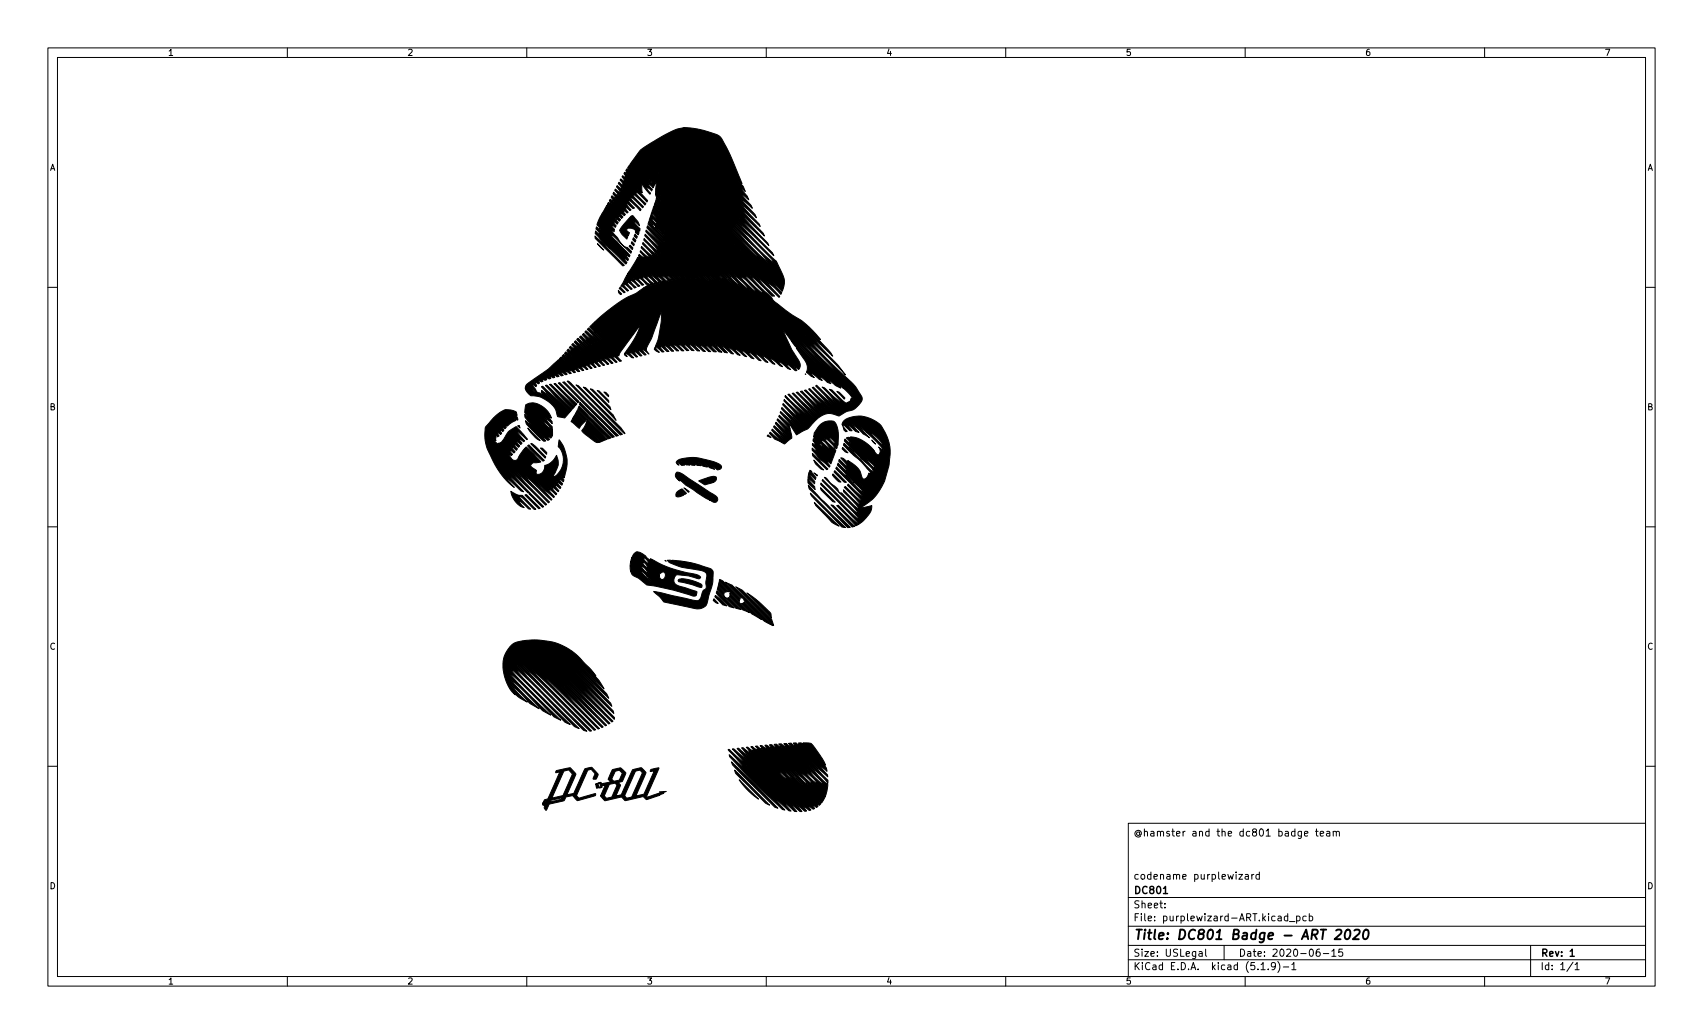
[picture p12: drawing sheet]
<svg xmlns="http://www.w3.org/2000/svg" width="356mm" height="216mm" viewBox="0 0 356 216" stroke-linecap="round" stroke-linejoin="round" font-family="sans-serif">
<g fill="none" stroke="#000" stroke-width=".21">
<path d="M10 10h335.6v195.9h-335.6zM12 12h331.6v191.9h-331.6zM60 10v2M110 10v2M160 10v2M210 10v2M260 10v2M310 10v2M10 60h2M343.6 60h2M10 110h2M343.6 110h2"/>
<path d="M10 160h2M343.6 160h2M235.6 171.9h108v32h-108zM272.4 174.1l.7-.2-.1-.3h-.4l-.2 .2 .1 .7h.5M274.7 173.6h.5M274.9 173.1v1.3l.3 .2M275.7 174.1l.7-.2-.1-.3h-.4l-.2 .2v.7h.6M277 173.6h.6l.1 1M277.7 173.9l-.5 .1-.2 .2 .2 .4 .5-.1M278.4 173.7l.2-.1h.4v1M278.4 173.6v1M279 173.8l.2-.2h.4l.1 1"/>
<path d="M235.6 197.4h108M235.6 193.4h108M235.6 187.4h108M243.2 189.4v.2M243.2 188.7v.1M250.4 198.7h.6v1M251 199l-.5 .1-.2 .2 .2 .4 .5-.1M251.7 198.2v1.3l.3 .2M255.6 197.4v3M258.7 182.6h.8l-.8 1h.8M260 182.6h.6l.1 1M260.7 182.9l-.5 .1-.2 .2 .2 .4 .5-.1"/>
<path d="M261.4 182.6v1M261.8 182.6l-.4 .3M263 182.6h-.5l-.3 .3 .2 .6h.6M263 182.1v1.5M268.9 191.4l-.4-.1-.3 .3 .1 .6h.6M268.9 190.8v1.5M269.2 192.4h1.2M270.7 191.4l.5-.1 .3 .3-.2 .6h-.6M270.7 191.3v1.5M272.7 191.4l-.4-.1-.3 .3 .2 .6h.5M273.4 191.4l.4-.1 .3 .3-.1 .6h-.6M273.4 190.8v1.5"/>
<path d="M275.5 198.2h-.4a1.01 1.01 0 0 0 0 1.5l.5-.2 .1-.5-.3-.3h-.3l-.3 .3M276.3 199.1h1.2M278.1 198.6l.4-.4v1.5M278.1 199.7h.9M280.3 198.2h-.7l-.1 .7 .2-.2 .5 .1 .2 .2-.1 .5-.2 .2-.6-.2M319.6 197.4v6.5M60 203.9v2M110 203.9v2M160 203.9v2M210 203.9v2M235.6 200.4h108M260 203.9v2"/>
<path d="M263.3 201.4l.4-.4v1.5M263.3 202.5h.9M264.8 202.3v.2M266.3 201.6l-.3 .3-.4-.1-.1-.2 .1-.6h.4l.2 .1a.99 .99 0 0 1-.3 1.4h-.3M266.8 200.8a1.72 1.72 0 0 1 0 2.2M268 201.9h1.1M269.7 201.4l.5-.4v1.5M269.7 202.5h.9M310 203.9v2M328.5 200.9l-1.3 1.9M328.9 201.4l.4-.4v1.5M328.9 202.5h.8"/>
</g>
<path d="M242.9 186.6h.9M327.9 198.6l.4-.4v1.5M327.9 199.7h.8" fill="none" stroke="#000" stroke-width=".3"/>
<path d="M279 194.3l.3-.2h.5l.3 .2v.4l-.1 .3-1.3 1.1h1.2M281.1 194.3l.5-.2a1.19 1.19 0 0 1-.4 2l-.3-.2a1.69 1.69 0 0 1 .2-1.6zM282.8 194.3l.3-.2h.5l.3 .2v.4l-.1 .3-1.3 1.1h1.2M284.9 194.3l.5-.2a1.19 1.19 0 0 1-.4 2l-.3-.2a1.69 1.69 0 0 1 .2-1.6z" fill="none" stroke="#000" stroke-width=".4"/>
<g fill="#000" stroke="#000" stroke-width=".21">
<path d="M133.7 31.3l4.6-2.8a10.6 10.6 0 0 1 3.9-1.7 5.4 5.4 0 0 1 3.2 .1l3.9 1.1a2.82 2.82 0 0 1 2 2l1.3 2.6 2.3 5.7-.6-.5 .9 1.1 .4 1.1-1.3-1 1.7 1.9 .4 .8-1.9-1.5 2.3 2.7 .3 .6-2.5-2.1 3.1 3.4 .2 .7-3.3-3 3.9 4.2 .2 .6-4-3.7 4.7 5.1 .2 .6-5-4.6 5.7 6 .2 .6-6-5.7 3.2 3.6 3.6 3.5 .3 .7-4.9-4.8-2.7-2.4 6.8 7.2a7.4 7.4 0 0 1 2.6 3.8 3.5 3.5 0 0 1 .2 2.9l-.5-.5 .5 .6-.2 .6-2-1.8 1.8 2.1-.2 .3-1.4-1.4-1.8-1.6 3 3.5-.1 .2-4.8-4.4 1.3 1.6 2.5 2.5h-.5l-3.2-3.2-1.3-1 .8 1.1 3.5 3.4 .6 .8 3 2.3 1.7 1.1a14.3 14.3 0 0 1 5 4.5v.1l-1.8-1.6 3.8 4.1 .6 1-5.4-5 6.4 6.8 1.6 2.1-3.5-3.7-4.9-4.5 4.8 5.1 5.2 4.9 1 1.4a2.48 2.48 0 0 1 .8 2.2l-.3 .5a3.9 3.9 0 0 1-3 1.8l-1.4 .9a3.8 3.8 0 0 0-5.1 1.1l-.5 .6a8 8 0 0 1-2.9 2l-.4 .2-1.2-2 .9 .8-3.1-3.4 .1-.3 3.6 3.3-3.4-3.8 .1-.3 3.8 3.5-3.7-4.1 .1-.2 4.3 3.9-4.1-4.5 .1-.3 4.9 4.6-4.8-5.2 .1-.2 5.4 5-4.9-5.2 .3-.1 5.3 5-4.7-5.2h.3l5 4.6-4.4-4.8h.3l4.5 4.1-4-4.3h.4l4 3.7-3.5-3.9 .3-.1 3.9 3.6-3.3-3.8 .2-.1 4 3.8-3.5-4 .2-.1 4.1 3.8-1.5-1.8-2.1-2.2 .2-.2 4.2 3.9-3-3.5 .5 .2 3.8 3.4-1-1.2-1.8-1.9 .5 .1 2.4 2.4 1 .7-.3-.4a.6 .6 0 0 1 .9-.1l-.2-.3 .2-.6 .4 .2-.8-1.1-1.2-1.2h.8l1.2 1.2-1.1-1.1-.9-.1-.8-.5 .2 .5-1-.5-1.4-1.1 .4 .7-.7-.3-1.7-1.3 .6 .9a3.2 3.2 0 0 1-1.8-1.2l-.5-.3 .6 .9a2.77 2.77 0 0 1-1.6-1.2 3.6 3.6 0 0 0-1-3.3l-1.1-1.7 2.3 2.3-2.7-2.7-.4-.6h.8l4.2 4.1-2.3-2.4-1.8-1.7h-.9l-.1-.2h1.9l1.5 1.7 3.9 3.7-3.5-3.7-1.9-1.7h-1.9l-.1-.2h2.9l2.7 3 5 4.8-4.1-4.4-3.5-3.3-3-.1-1.7-2.2 1.8 4.1 1 1.5a1.89 1.89 0 0 1 .4 2.6l-.9-.6 .5 .8h-.4l-1.7-1.4 .1 .4 .7 .7-.6-.1-1.9-1.6 .2 .5 .6 .7-.5-.2-2.1-1.7 .3 .6 .7 .8-.5-.2-2.1-1.7 .3 .5 .8 1-.4-.1-2.2-1.8 .3 .5 .9 1h-.1a1.21 1.21 0 0 1-1-.7l-1.5-1.2 .2 .5 1 1-.6-.1-2-1.7 .2 .5 .8 .9-.4-.1-2.1-1.7 .3 .6 .9 .9-.6-.1-2.1-1.8 1.2 1.6a1.22 1.22 0 0 1-1.1-.7l-1.4-1.1 1.3 1.6-.6-.1-1.9-1.6 1.3 1.5h-.6l-1.8-1.6 .3 .6 1 1-.6-.1-1.8-1.5 1.2 1.5h-.5l-1.8-1.5 1.2 1.5-.5-.1-1.8-1.4 .2 .5 .9 .9h-.5l-1.7-1.5 .2 .5 .8 .9h-.4l-1.8-1.4 .3 .5 .8 .9h-.4l-1.7-1.4 .2 .5 .9 1h-.4l-1.8-1.5 .3 .6 .8 .9h-.4l-1.7-1.4 1 1.4h-.3l-1.6-1.3 .2 .6 .8 .8h-.4l-1.6-1.2 1 1.3h-.4l-1.5-1.2 .6-1.5 .6-3v-2.6l-1.9 5.3-1.2 2.2 .1 .5 .5 .7-1.4-1 .8 1.2h-.3l-1.4-1 .8 1.2h-.3l-1.4-1 .8 1.2-.2 .1-1.5-1.1 .2 .5 .7 .7-.4-.1-1.3-.9 .4 .8a.57 .57 0 0 1-.6-.5 .57 .57 0 0 1 .3-.6l1.6-2.4a5.5 5.5 0 0 0 1.2-2.9l-3.9 5.4-.4 .8-.4-.2 .2 .4 .8 .9-.4 .1-1.4-1.1 .1 .3 .8 .9h-.4l-1.4-1 .1 .4 .8 .8-.3 .1-.9-.8-.5-.3 .1 .4 .7 .8-.3 .1-1.3-1 .1 .4 .6 .8h-.3l-1.3-1 .2 .5 .6 .7h-.3l-.7-.6-.6-.3 .7 1.1-.3 .1-1.1-.9a.58 .58 0 0 0 .4 .8l.1 .2-.3 .1-1-.8a.72 .72 0 0 0 .5 .9l-.3 .1-1-.7 .4 .8-.3 .1-.9-.6v.3l.4 .4-.4 .1-.8-.5v.4l.3 .2a.55 .55 0 0 1-.8-.3l-.4-.1-.1 .1 .4 .6a.95 .95 0 0 1-1-.5l-.2 .1 .1 .3a.23 .23 0 0 1 .2 .3 .23 .23 0 0 1-.4 0l-.7-.4v.2l.3 .4a.55 .55 0 0 1-.8-.3h-.3v.1l.2 .4a.52 .52 0 0 1-.7-.2l-.2 .1v.3l-.3 .1-.7-.4v.2a.27 .27 0 0 1 0 .4 .27 .27 0 0 1-.4-.1l-.4-.2 .2 .5a.55 .55 0 0 1-.9-.1l.1 .4-.3 .2-.6-.4 .2 .6-.3 .2-.8-.5 .2 .3a.45 .45 0 0 1 .1 .8l-.8-.6 .8 1.2a.72 .72 0 0 0 .8 .6l1.3 1.1a2.12 2.12 0 0 1-.9-1.3v-.3l3.2 2.8-3.2-3.5 .2-.2 5.5 5.2a.21 .21 0 0 1 .2 .2 .21 .21 0 0 1-.2 .2l-.9 1.1-1.5-.4a5.4 5.4 0 0 0-5.5-4.3l-.9-.8-.3-.7h1.2l1.1 1.1-.2-.4-.9-.7h-1.2a2.83 2.83 0 0 1 1.8-1.9l3-2.1 2.1-2 .6 .4-.3-.3a.21 .21 0 0 1-.1-.3 .21 .21 0 0 1 .2-.2l.2-.1 .8 .6-.5-.6a.2 .2 0 0 1-.2-.2 .2 .2 0 0 1 .2-.2l.2-.2 .9 .7-.5-.6a.3 .3 0 0 1 0-.5 .3 .3 0 0 1 .4 .1l.8 .7-.9-1.2 .3-.3 1.2 1-1-1.3 .2-.3 1.5 1.2-1.2-1.5 .2-.3 1.9 1.6-1.6-1.8 .3-.4 1.9 1.8-1.7-2 .3-.3 2.1 1.8-1.8-2 .3-.3 2.2 1.9-1.5-1.7a.38 .38 0 0 1-.3-.3 .38 .38 0 0 1 .2-.4l2.2 2-2-2.3 .3-.2 2.5 2.1-2.3-2.4 .3-.3 2.8 2.5-1.5-1.6h.9l.3 .2-.3-.3-.9 .1-.7-.8a.39 .39 0 0 1-.3-.4 .39 .39 0 0 1 .4-.3l.5 .4-.5-.5 .5-.5 .2 .1a.34 .34 0 0 1 .3-.5l4.6-3.8 2-1.1 1.6-.8 2.2-1.4 .2 .1-.1-.2a.53 .53 0 0 1 .8-.1l.1-.1a3.9 3.9 0 0 0-2-1.8l.4 .6 1 1-.5 .1-.9-1-.9-.6 .4 .7 .9 1-.4 .1-.9-1-.8-.5a3.3 3.3 0 0 0 1.3 1.6l-.3 .1-.9-.8-.8-.5 .4 .8 .8 .7-.3 .1-.9-.8-.7-.5 .3 .7 .8 .8-.2 .2-.9-.9-.7-.3a2.12 2.12 0 0 0 1 1.3l-.2 .2-1.3-1.1 1.2-2.2 4.1 .1a3.9 3.9 0 0 0 1.8 1.8v-.2a4.3 4.3 0 0 0-1.8-1.7h-4.1l.1-.2h4.8l1 1.2 .9 .7a4.6 4.6 0 0 0-1.8-1.9h-4.9l.1-.2h5.6l1.1 1.3 .8 .6a5.4 5.4 0 0 0-1.9-1.9h-5.6l6.6-.1 .1 .2a3.8 3.8 0 0 0 1.7 1.6 4.2 4.2 0 0 0-1.6-1.7h1a3.5 3.5 0 0 0 1.5 1.5l-1.1-1.1h1l.9 .8-.8-.8-1.1-.1h2l.9 .8-.8-.8h1l.8 .7-.8-.7-3.2-.1h4.2l.8 .8-.7-.8h1l.8 .8-.7-.7h1l1 .9-.9-.9h1l1.2 1.1-1.1-1.1h1.1l1.1 1.2-1.1-1.2h-1.1h2.1l1.3 1.2-1.3-1.2-9.7-.1-.3-.2-1.2-.1h-6.5h18.4l.8 .9 1.1 1-.8-1-1-.8h1.1l2.1 2.1-.8-1.1-1.3-1h1l1.2 1.3 1.6 1.4-.9-1.2-1.8-1.5-20.7-.1 .2-.3h21.2l.5 .6a15 15 0 0 0 3.4 3.3l-1.2-1.4-2.5-2.3h1.1l1.5 1.9 2.6 2.3-.3-.6-1.7-1.8-1.7-1.4h1l1.9 2.1 3 2.7-1.3-1.6-1.7-1.6-1.9-1.6h-1l-.4-.4h-1.1l-.2-.2h-21.2l1.5-2.3a.36 .36 0 0 1 .1-.5 .36 .36 0 0 1 .5 .1l-.2-.6 .2-.3 1.3 1-1.1-1.5v-.3l2 1.6-.6-.9-1.2-1.3 .1-.2 1.4 1.4 1.1 .7-.7-1-1.6-1.7 .1-.3 1.5 1.6 1.5 1.1-1.2-1.5-1.7-1.7 .1-.3 2 1.9 1.4 1.2-3.3-3.7 .1-.3 3.6 3.3-.6-.8h16.1l.8 .8-.8-.8h-16.1l-2.1-2.2a1.05 1.05 0 0 1-.7-1.1l3.6 3.2-3.4-3.7 .1-.5 3.5 3.3-.3-.4h14l1 1-1-1h-14l-2.7-2.7a.59 .59 0 0 1-.2-1l1.1 1.2 .3 .1 1.9 1.8-.6-.7h14l5.1 5.1-5.1-5.1h-14l-1.2-1.1h1l.7 .7-.3-.4h14l4.5 4.6 1.8 1.7-1.4-1.7-4.9-4.7-14 .1-.4-.4-1 .1-.1-.2h16.1l4.5 4.8 3 2.7-2.4-2.8-5.1-4.7h-16.1l-1.3-1.4 .1-.6 1 1.1 .5 .3h16.3l2.3 2.6a39.3 39.3 0 0 0 5.9 5.6l-.5-.8-1.8-1.9-3-2.9-2.9-2.6h-16.3l-.9-1.2a.57 .57 0 0 1-.5-.4 .57 .57 0 0 1 .2-.6l1.4 1.3-1.3-1.5 .2-.6 1.3 1.1-1-1a.45 .45 0 0 1 0-.8l1 .8-.5-.7a.61 .61 0 0 1-.3-1l.9 .8-.5-.6a.6 .6 0 0 1-.2-.9v-.2l.9 .7-.9-1.1-.1-.4h.5l.4 .4-.4-.4h-.5l.2-2.8-.4 .9-1.1-1 .6 .7a.43 .43 0 0 1 .3 .7l-.1 .2-1-.8 .8 1.1-.1 .4-.5-.5-.5-.2v.3l.7 .8-.1 .3-1.6-2.2v1.8l-1.3-1.1 2.4 2.8-.1 .3-1.6-1.7-1-.6 .6 .9 1.8 1.7-.3 .3-1.9-1.9-.6-.3 .4 .6 1.9 2-.2 .2-1.9-1.8-.6-.4 .4 .7 1.8 1.8-.2 .3-1.8-1.8-.7-.4 1.3 1.6-.3 .1-1.1-.9-.3-.1 1 1.3-.3 .2-1-.7 .7 1-.3 .2-.8-.5 .5 .8-.3 .2-.7-.5 .5 .8-.3 .3-.8-.5 .6 .8-.3 .3-.8-.5 .6 .8-.2 .3-.8-.5 .6 .8-.2 .4-.8-.5 .6 .9-.1 .4-.6-.4 1.4 1.8a4.1 4.1 0 0 0 1.8 1.9l.7 .6a.36 .36 0 0 1 .4 .3 .36 .36 0 0 1-.2 .4l-3.4-3.4-.7-.5 .4 .7 3.1 3.2a.56 .56 0 0 1 .3 .7l-1-.6 .8 1.1-.1 .3-.8-.5 .6 .9-.2 .3-3.5-3.4h2l1 1.1-.4-.6-.6-.5h-2l-2.9-2.9 .1-.6 .5 .6 .4 .1-.9-1.1 .2-.4 .7 .5-.6-.9v-.3l.4-1h.2v-.4l1.4-2.4 .4 .2-.3-.4 .2-.4 .6 .3-.4-.7 .2-.3 .8 .4-.4-.5a.3 .3 0 0 1-.2-.3 .3 .3 0 0 1 .2-.3l.8 .5-.6-.9 .1-.4 .5 .5 .5 .2-.7-1.1 .1-.2 1.1 .8-.9-1.3 .2-.2 1.1 .7-.9-1.2 .1-.2 1.2 .8-.9-1.3 .1-.2 1.1 .7-.6-.9a.31 .31 0 0 1-.2-.2 .31 .31 0 0 1 .1-.3l1.1 .7-.5-.6h5.3l1 1-.9-1h1l.2 .1-.2-.1h-6.4l-.3-.6 .2-.2 .8 .5-.3-.4h5.3l.2 .1-.2-.1h-5.3h6.4l-.1-.1-6.3 .1a.38 .38 0 0 1-.2-.7 .38 .38 0 0 1 .6 .2l.2 .1-.5-.7 .3-.4 .5 .3a.54 .54 0 0 1-.4-.5 .54 .54 0 0 1 .4-.5l.2 .1-.2-.2zM124.2 49.3l1.9 1.6 1.1 1.3 3.2 3.2-.4 .1-4-4-1.7-1.7zM124.7 50.9l1.4 1.3zM129.5 59.9l1 1.1-.2 .1-.6-.5a.38 .38 0 0 1-.3-.3 .38 .38 0 0 1 .1-.4zM131.6 51.2l.6 .6-.2 .3-.6-.7zM131.6 45.3a.41 .41 0 0 1 .5-.3 .41 .41 0 0 1 .3 .3 3.4 3.4 0 0 1 1.1 1.8l-1.2-.9 .8 1a.77 .77 0 0 1 .5 1.1l-.9-.8-.3-.1 1 1.2-.1 .4-.6-.4a1.08 1.08 0 0 0-1.5-.9 .48 .48 0 0 0-.3 .5 .48 .48 0 0 0 .5 .4l-.2 .7-.7-.6 .3 .5a.43 .43 0 0 1 .3 .3 .43 .43 0 0 1-.2 .4l-1-.9-.5-.9zM131.9 50.5l.6 .5-.2 .3-.5-.5zM132.6 48.9l.2 .2a.36 .36 0 0 1 .3 .3 .36 .36 0 0 1-.2 .3l-.5-.4zM132.3 49.6l.5 .6-.2 .3-.5-.5zM118.4 79.6a1.19 1.19 0 0 1 1.2 .8l10.4 10.3-.5 .1-.1-.1zM129.1 60.6l.7 .8a.52 .52 0 0 1-.5-.1 .52 .52 0 0 1-.2-.5zM136.8 72.5l.9 1.1-.2-.1a.71 .71 0 0 1-.7-1z"/>
<path d="M168.2 78.1l.1 .1zM103.1 87.2a4.7 4.7 0 0 1 2.8-1.7l1.2 .2 .6 .3 .2 .2 .1 .5h-.3l.4 1-.7-.3 .3 .4-1.2 .7a.63 .63 0 0 1-.9 .3l.1 .4-.2 .3-.6-.3 .1 .2a.37 .37 0 0 1 .2 .4 .37 .37 0 0 1-.2 .3l-.6-.3 .4 .6-.3 .3-.6-.4 .3 .7-.3 .2-.5-.2 .2 .4-.1 .3 .1 .3-.5-.2 .5 .6 .5 .4v-.3l.5-.2 .3 .1-.1-.2 .2-.2a5.2 5.2 0 0 1 1.8-2.3l.5-.4a.45 .45 0 0 1 .5-.2 .45 .45 0 0 1 .4 .4l1.9 2.2-.1 .1-2.4-2.1 2 2.4-.3 .1-1-.7 .7 1-.2 .3-1-.6 .7 .9-.2 .3-1-.7 .7 1-.2 .3-1-.7 .8 1-.3 .3-.9-.6 .6 .9-.2 .2-.7-.3 .3 .4a1.07 1.07 0 0 0 1.7 .7l1-1.7 .3-.4 .2 .1a.39 .39 0 0 1 .2-.5 .39 .39 0 0 1 .5 .3l2.6 2.8-.5 .1a1.47 1.47 0 0 0-1.6 .5l.1 .3 .6 .5a.71 .71 0 0 1 .5 1v.1a1.29 1.29 0 0 0 1.6-1l.1 .1 .1-.9h.2a3.9 3.9 0 0 0 2.2-2.1l.4 1.2a6.4 6.4 0 0 1-1 3.2 3.8 3.8 0 0 0 1.8-4.9l-.4-.9-.4-.4 .2-1.5 .1 .2a7.9 7.9 0 0 1 .9 7.8l-.5-.3a.78 .78 0 0 1 .3 1.1l-.9-.6 .7 .9a.22 .22 0 0 1 0 .3 .22 .22 0 0 1-.4-.1l-.7-.5 .8 1.1-.1 .3-1.2-.8 .9 1.3-.1 .2-1.4-1 .3 .6 .8 .8-.2 .2-1.6-1.2 1.2 1.5-.1 .3-3.7-3.3 3.4 3.7-.2 .2-5.5-5.1 1.2 1.4 3.9 4-.2 .2-7.1-6.8 2.1 2.4 4.6 4.7a.23 .23 0 0 1-.2 .2 .23 .23 0 0 1-.2-.2l-7.3-7 4.3 4.7-.4-.1-4.7-4.3 3.7 4.1-.5-.2-3.3-3 1.9 2.3a19.8 19.8 0 0 1-5.7-8.2 7.2 7.2 0 0 1-.2-4.6zM108.1 88.9a.3 .3 0 0 1 .4 0 .3 .3 0 0 1 .1 .4v.1zM110.2 89.4l2.6 2.6a6.7 6.7 0 0 1-2.6-2.6zM110.8 92.6l.4 .1 .9 .8 1.9 1.9-.2 .3zM110.2 93.1l.2-.2 3.3 3.2-.3 .2zM109.8 84.5l.6-.3a4.3 4.3 0 0 1 4.7 3.1l-.6-.4 .8 1.1v.5l-1.7-1.4 1.7 2 .1 .8-1-1.2-1.6-1.3 1.9 2a1.21 1.21 0 0 1 .7 1.4l-.3 .5a.38 .38 0 0 1-.6-.2l-.4-.3 .6 .9-.3 .3-1.7-1.5 1.2 1.5a.49 .49 0 0 1-.8-.2l-1.9-1.9a3.3 3.3 0 0 1-1.4-1.8l-.1-.3 1.3 1-.8-1h2l1.3 1.3-1.3-1.3h-2l-.5-.6-.1-.7 .8 .7v-.1a1.8 1.8 0 0 1-.6-2.4zM112.9 93.5l.4 .1 .9 .9-.1 .4zM113.9 80.5l.3-.1 5.2 5-.4 .6zM114.7 80.3l.3-.1 5 4.7-.4 .5zM115.7 80.1h.3l4 3.8a.43 .43 0 0 1 .4 .4 .43 .43 0 0 1-.3 .5zM116.6 80l.3-.1 4 3.9-.2 .3z"/>
<path d="M117.5 79.8l.3-.1 11.3 11.2-.5 .1zM120.3 80.4l.5 .1 7.9 7.8 .9 .9 .9 1.3h-.1l-1-1zM120.6 85.5l1.6 1.6a.45 .45 0 0 1 .3 .4 .45 .45 0 0 1-.4 .5l-1.8-1.9zM120.3 86.2l1.8 1.9-1.1 1.3-1.8-1.4 .4-.7h.7h-.7l.3-.4 .4 .4-.4-.5zM120.9 84.8l6.6 6.6a.52 .52 0 0 1-.7 0l-6.1-6zM121.8 80.8l.5 .2 5.7 5.6 .6 1.2zM121.1 84l7.2 7.2a.47 .47 0 0 1-.9-.2l-6.4-6.5zM122.6 87.6l4.2 4.1-.6 .3-3.1-3.1 2.9 3.1-.6 .3-1.5-1.4 1.4 1.4a1.33 1.33 0 0 1-1.7-.5l-1.6-1.3-.5-.6 .9-1.5 .4 .2a.58 .58 0 0 1-.2-.9zM123.3 81.2l.4 .1 3.6 3.6 .3 .6zM124.7 81.5l.4 .1 2 2v.4zM126.1 81.9a1.14 1.14 0 0 1 1 .8v.1zM141.3 98.6h.1a5.7 5.7 0 0 1 2.8 1.5l4.4 2.9a1.45 1.45 0 0 1 1.3 1.4 .95 .95 0 0 1-1.7-.1l.1 .2-5.1-3.2-1.9-1.7 .7 .8h-.2a1.08 1.08 0 0 1-.5-1.8z"/>
<path d="M141.4 96.2a8.6 8.6 0 0 1 6.7-.1l1.6 .6a1.05 1.05 0 0 1 1 1 .77 .77 0 0 1-.8 .4 .77 .77 0 0 1-.7-.5l-.8-.6 .8 1-1-.3-1.2-1.1 .7 .9h-.2a2.24 2.24 0 0 1-1.6-.9l.5 .7a1.94 1.94 0 0 1-1.7-.8l.4 .7a2.19 2.19 0 0 1-1.6-.9l.5 .8a2.28 2.28 0 0 1-1.7-.8l.6 .8a1.06 1.06 0 0 1-1.2-.5h-.2v.1l.3 .4a.54 .54 0 0 1-.5-.3 .54 .54 0 0 1 .1-.6zM145.9 100.4l2.3-.8a1.14 1.14 0 0 1 1.4 .1 .71 .71 0 0 1-.8 1l-.8 .3a1.04 1.04 0 0 1-1.5-.2zM160.4 90.8l.6 .6-.8-.4zM162.4 87.4l2 1.9a1.46 1.46 0 0 1 .9 1.5 .8 .8 0 0 1-.6 1.1l-.5 .5a.48 .48 0 0 1-.5 .3 .48 .48 0 0 1-.4-.3l-.5-.2a3.6 3.6 0 0 1-2.1-1.8l.1-.2 2.4 2.1-2.1-2.5 .2-.2 2.4 2-2.2-2.5 .2-.2 2.5 2.2-1.1-1.3a2.67 2.67 0 0 1-1.1-1.5v-.1l2.6 2.2-2.4-2.7zM162.7 86.7l1.7 1.5a1.54 1.54 0 0 1 .6 1.4l-2.4-2.6zM168.8 99l1.3 1.6v.4l-.8-.7a.74 .74 0 0 1-.5-1.2zM169.1 98.2l.4 .2h-.2l.8 1a.47 .47 0 0 1 .1 .7l-.8-.8a.56 .56 0 0 1-.5-.4 .56 .56 0 0 1 .2-.6zM169.6 94.7l1.5 1.2 1.8 2-.3 .2-2.9-2.9zM169.9 96.1l2.1 2-.6-.2-1.1-1.1zM169.9 98.7l.8 .6-.1 .1zM171.3 88.7a2.81 2.81 0 0 1 3-.6 6.8 6.8 0 0 1 .7 4.4v.5l-.3-.1 .1 .4-.1 .4-1.8-1.7-.7-.5 .4 .7 1.4 1.3a.73 .73 0 0 1 .3 1.2l-.8 2.2-1.1-.8 .6 .8a.38 .38 0 0 1 .2 .7l-2.2-2-1.4-1.6v-.4l1 .6-1-1.3 .1-.3 .6 .3-.1-.4h.9l1.5 1.6-.4-.5a1.84 1.84 0 0 0-1.1-1.1h-.9l-.4-.4h1.7l2.5 2.3-.8-.9a3.4 3.4 0 0 0-1.7-1.6v.2l-1.7-.1v-.4l.4 .1-.3-.5h3.1l.8 1.1 .8 .5a3.6 3.6 0 0 0-1.6-1.6h-3.1l.1-.9zM174.3 98.3l2.4 2.4h-.4l-1.8-1.8a.32 .32 0 0 1-.3-.3 .32 .32 0 0 1 .1-.3z"/>
<path d="M173.9 98.9l1.7 1.8a1.05 1.05 0 0 1-1-.6l-.8-.9zM174.7 81.7l.5 .2 1.2 1.2-.1 .3zM176 93.4l1.1 1.1-.6-.1-.7-.7zM176 89.1l.9 1h-.3a1.09 1.09 0 0 1-.6-1zM176.2 87.8a5.8 5.8 0 0 1 8.5 2.2 9.9 9.9 0 0 1 .9 7.2 13.4 13.4 0 0 1-3 6.6l-1.3 1.1-1.8 1.2 2.5-.5v.2a5.2 5.2 0 0 1-1.9 3.1l-.8 .5-2.7-3-5.1-5.1-.1-.4 6.2 6.1 2.1 1.7-1.7-1.9-6.3-6.4 .1-.3 6.2 6.2 1.6 1.3-1.3-1.6-6.2-6.3 .5 .1 .7 1 1.6 1.3a.72 .72 0 0 0 .8 .8l2.6 2.6 1.2 .9-.8-1.1-1.9-2a.99 .99 0 0 1-.7-1l2.4 2.3 1.4 1.1-1.1-1.4-2.5-2.6 .2-.1 2.5 2.4 1.1 .9-.6-.9-2.5-2.7 .1-.2 3.2 2.8-.1-.2-5.7-5.9 .2-.3 4.7 4.7 1 .8-.7-1-1.4-1.3h.9l.9 .9-.2-.2-.7-.7h-.9l-3.5-3.6 .2-.4 1.4 1.4 .5 .3-.5-.8-1.3-1.3 .1-.4 1.4 1.3 .5 .2-1.5-1.8a1.59 1.59 0 0 1 1.2 .7l.6 .4-.4-.5 .5 .3a4.4 4.4 0 0 1 2.6 3.3 .64 .64 0 0 0 .7 .2 .64 .64 0 0 0 .4-.6l.2-.6 .4 .2a1.88 1.88 0 0 0-.9-1.3l-1.2-1.4-1.6-1.3-2-2.1 .1-.3 1.4 1.2 3.2 3.4a2.92 2.92 0 0 0 1.6 1.2 8.6 8.6 0 0 0-2.4-2.5h.9l.2 .3a4.3 4.3 0 0 0 1.7 1.5l-.5-.6-1.2-1.1-1.1-.1-.2-.3h2l.4 .7 .7 .5-.8-.9-.3-.3h-2l-1.7-1.6h4.2l.3 .3-.2-.2-4.3-.1-1.3-1.4a.6 .6 0 0 1-.4-.9l1.2 .8-.8-1.1a.57 .57 0 0 1 .8 .1l-.1-.2a7 7 0 0 1 5.5 3.5 .44 .44 0 0 0 .5 .1 .44 .44 0 0 0 .3-.4v-.5l-.3-.7 .9 .7-.2-.4-3.3-3.3h.9l.3 .5 1.2 1.3 1.4 1-2.1-2.2-.8-.6h-.9l-1.3-1.1 2 2.2-1.4-.8-2.2-1.9 1.4 1.6-.7-.2-1.7-1.3 .9 1.2-.4-.1-1.2-1.1-.3 .1-.2-.3zM182 91.9l.8 .8zM106.7 102.6a3.3 3.3 0 0 0 2 .8h.4l2.8 2.9h-.4l-2.3-2.2-.9-.7 .6 1 1.9 1.9h-.4l-1.3-1.3-.9-.6 1.3 1.6a4.2 4.2 0 0 1-2.8-3.4zM110.5 103.1h.3l2.7 2.7-.2 .1zM109.6 103.3h.3l2.9 2.8-.3 .1zM132.4 115.6l.4-.3a3.5 3.5 0 0 1 2.6 1.4l.8 .6-.4-.6 .8 .3a33.6 33.6 0 0 0 9.2 3.1l.2 .1a.37 .37 0 0 1 .2 .5 .37 .37 0 0 1-.6 .1l-1.8-.5-1.8-.2a.93 .93 0 0 0-1 .1 .93 .93 0 0 0-.3 .9 1.79 1.79 0 0 0 1.9 1.5l2.5 .8a.4 .4 0 0 1 .4 .2 .4 .4 0 0 1-.1 .5v.1l-1-.9 1 1-.1 .1h-.7l-2.2-.7a34.6 34.6 0 0 0-7.1-1.5l-.3-.1-1.7-1.4a2.03 2.03 0 0 1-1.6-1.5h2l.9 1.1 1.5 1.2-1.1-1.3h2.7a.65 .65 0 0 0 .6 .8 .65 .65 0 0 0 .6-.7 .6 .6 0 0 0-.2-.8 .6 .6 0 0 0-.9 .3l-.1 .4h-2.7l-1.2-1h-2.1l-.1-1h2.3l.8 1.1 .8 .6-.1-.2a2.84 2.84 0 0 0-1.5-1.5h-2.3l.1-.8h2.4a2.31 2.31 0 0 0 1.4 1.3l-.1-.1a1.84 1.84 0 0 0-1.2-1.2h-2.5l.2-.9h2.4l.5 .7 .9 .6a2.73 2.73 0 0 0-1.4-1.3h-2.4zM138.8 117l.3 .2zM139.3 117h.8l.4 .3-.2-.3 2.7 .3 3.6 .9a3.8 3.8 0 0 1 2.2 1v2.6l-.9 2.9a2.33 2.33 0 0 1-1.2 2.3 5.1 5.1 0 0 1-3.3-.3l-3.9-.8a1.37 1.37 0 0 1-1.5-1l-1.5-1.4 7 1.5a3.2 3.2 0 0 0 2.5 .3l.3-.4a2.82 2.82 0 0 1 1.1-2.1l.1-2a1.22 1.22 0 0 0-1.3-1.7l-4.1-.7a4.9 4.9 0 0 1-2.8-1.4z"/>
<path d="M141.4 102.7l1-.6 .7 .7a.23 .23 0 0 1 .1 .4 .23 .23 0 0 1-.4-.1l-.8-.6 .8 .9-.7 .3a.6 .6 0 0 1-.9-.1 .6 .6 0 0 1 .2-.9zM142.8 101.9l1.1 .8-.2 .1zM168.7 100.1l1.4 1.5 .1 .6-.8-.7a1.18 1.18 0 0 1-.7-1.4zM168.8 101.3l2.7 2.9 6 5.8a.49 .49 0 0 1-.8-.1l-7.3-7.4a1.28 1.28 0 0 1-.6-1.2zM169.2 103l7.4 7.2-.9-.2-6.1-6.3zM170 104.9l5.2 5-.2-.1a5 5 0 0 1-2.5-2.1l-2.2-2.2zM171.3 101.8l3.1 3.1-.5-.2-2.4-2.4zM173.5 105.4l.5 .1 4.5 4.4a.54 .54 0 0 1-.6 .1 .54 .54 0 0 1-.3-.4zM174.7 105.6l.3-.1 4.2 4a.55 .55 0 0 1-.6 .2 .55 .55 0 0 1-.3-.5zM106.7 134.8a6.8 6.8 0 0 1 4.2-1.2l2.8 .2a12.5 12.5 0 0 1 8.8 5.1l1.9 2.2-2-1.9 2.6 2.8 1.1 1.8-4.4-4.2 4.9 5.2 .5 1-6-5.8 6.4 6.8 .3 .7-7.4-7 7.6 7.9 .2 .6-8.3-7.9 8.4 8.7v.4l-9-8.6 8.7 9-.2 .2-8.9-8.6 8.5 8.8-.3 .2-8.7-8.4 8.3 8.6-.3 .2-8.5-8.2 8 8.4-.2 .1-10.4-10 9.9 10.2-.3 .1-12.2-11.9 2.4 2.7 9.3 9.4-.4 .1-9.1-9.2-3.8-3.4 1.5 1.7 10.7 10.8a.17 .17 0 0 1 .1 .3 .17 .17 0 0 1-.3-.1l-11.1-11-2.8-2.6-.2-.1 5.2 5.5 8.3 8.3-.6-.2-10.4-10.4-3.4-3.1 2.7 3 10.1 10.1-1-.4-8.4-8.6-4.1-3.7 2.5 2.8 9.2 9.1-.2-.1a5.2 5.2 0 0 1-2.3-1.8l-7.4-7.4-1.9-1.8-.6-.4 2.1 2.4 8.3 8.2-1.4-.7-7-7.1-2.4-2.1 3.5 3.8 5.2 5-.6-.3a6.6 6.6 0 0 1-2.4-2l-3.5-3.5-2.2-2 3.3 3.7 3 2.8-2-1.1-1.8-2-2.3-2.1 1.6 1.9 2 1.9-1.7-.9-1-.9 .2 .3a7.7 7.7 0 0 1-1.8-9.2zM141.7 121l.5-.1a8.7 8.7 0 0 1 4.2 1 .41 .41 0 0 1 .1 .7 .41 .41 0 0 1-.6 0l-2.9-.9a1.76 1.76 0 0 1-1.4-.5zM149.1 125l.9 1-.7-.3a.48 .48 0 0 1-.2-.7z"/>
<path d="M149.4 124.3l2.3 2.2h-.2a2.72 2.72 0 0 1-1.7-1.4l-.5-.5zM149.7 123.4l3.6 3.5h-.3a3.4 3.4 0 0 1-1.9-1.4l-.7-.6a1.41 1.41 0 0 1-.7-1.4zM150 122.4l.8 .9a.77 .77 0 0 1 .4 1 .66 .66 0 0 0 1 .4l2.6 2.6-.5-.1a1.79 1.79 0 0 1-1.5-1.1l-2.1-2a1.47 1.47 0 0 1-.9-1.3zM150.2 121.6l1.9 2-.7 .1-1.3-1.2-.1-.2zM150.3 121l.6 .3 3.7 3.7-.2 .6-4.2-4.2zM151.5 121.6l.8 .3a2.62 2.62 0 0 1 1.5 1.2l7.6 7.5-.2-.1a8.6 8.6 0 0 1-3.6-2.8l-2.2-2.3a.93 .93 0 0 0-.8-.7zM152.4 123.9l4.1 4-1.5-.6-2.7-2.7zM153.6 122.5l1.4 .7 4.7 4.7a3 3 0 0 1 1.7 2.2l.1 .5zM156 123.8l2.1 1.5 2 1.9a1.65 1.65 0 0 1 1 1.8zM154.8 126l.6-.3 3.6 3.7-2-1.2zM152.7 159.1l4.6 4.3 5.1 5.4-.6-.2-6.3-6.2-2.5-2.7zM152.1 156.5h.2l3.7 3.3-3.1-3.4h.4l2.7 2.3-2.1-2.4 .3-.1 2 1.7-1.3-1.7 .3-.1 1.5 1.1-.9-1.2h.3l1.2 .8-.1-.5-.4-.4h.3l1.1 .7-.4-.8h.3l1.1 .7-.5-.8h.4l1 .7-.4-.8a.94 .94 0 0 1 1 .5l.4 .2-.4-.8h.4l1 .7-.4-.8h.4l1 .7-.5-.8a.76 .76 0 0 1 1 .4l.5 .3-.4-.7a.63 .63 0 0 1 .9 .3l.5 .3-.5-.7h.6l.8 .6-.2-.7a.81 .81 0 0 1 .9 .4l.2 .1-.2-.5h.6l.4 .2v-.2h.8a1.42 1.42 0 0 1 1.6 1l1.6 2.3 .7 1.4-1.2-1.1 .2 .4a2.84 2.84 0 0 1 1.3 2l-2.2-1.9 2.3 2.6v.4l-3.3-3 3.4 3.7v.6l-1.3-1.5-2.6-2.1 2.1 2.3 1.7 1.6-.3 1.9-.2 .6-.2-.1a.5 .5 0 0 1-.2 .8l-.4-.3a.54 .54 0 0 1 .4 .4 .54 .54 0 0 1-.3 .5l-.7-.5 .5 .7-.3 .4-.9-.7 .6 .9-.3 .2-1.1-.7 .7 .9-.3 .2-1.2-.9 .7 1-.3 .1-1.5-1.1 .9 1.2-.4 .1-1.7-1.4 1.2 1.4-.2 .1h-.2l-2.2-1.8 1.4 1.8-.4-.1-2.6-2.2 1.9 2.1a1.31 1.31 0 0 1-1.2-.7l-4-3.7 3.9 4.2-.5-.1-5.5-5.2-4.7-4.9a1.83 1.83 0 0 1-.9-1.3l4.3 3.9-.4-.5h6.4l.7 1 1.1 .9-.4-.7-1.4-1.2h-6.4l-.6-.6h7.5l1.3 1.5 1.1 .9-.6-.8-1.3-1.2h1l1.3 1.5 1.6 1.5-1.2-1.4-1.7-1.5-1-.1-.5-.4h2.2l2.4 2.7 .9 .6a13.2 13.2 0 0 0-2.9-2.9h1l1.7 2 1.3 1-.8-1.1-2.2-1.9h-1l-.2-.2h2.1l.1 .1a9.5 9.5 0 0 0 3 3v-.1a14.2 14.2 0 0 0-3.1-3h-2.1l-.2-.2h-9.7h12.9l1.6 1.9 1.9 1.6a16.7 16.7 0 0 0-3.5-3.5h-12.9z"/>
<path d="M116.2 160.9l2-.5a.89 .89 0 0 1 1.4 .5l.7 .8-1.9 4.2 1.4-.2 2.2-4.9a1.88 1.88 0 0 1 1.5-.6l.3 .2a2.54 2.54 0 0 1 1.1 1.5l-.2 .3a.57 .57 0 0 1-.2 .5 .57 .57 0 0 1-.6 0l.4-1.1-.9-.9-.7 .1-2.3 5.3 .5 .6 3-.9a.29 .29 0 0 1 .4-.1 .29 .29 0 0 1 .1 .3 .29 .29 0 0 1-.3 .2l-2.9 .8a.79 .79 0 0 1-1.3-.5l-.3-.4-.8 .2a.94 .94 0 0 0-1 .9l-3.1 .7-.6 1.2a.52 .52 0 0 1-.4-.8l.1-.2a.3 .3 0 0 1-.4 0 .3 .3 0 0 1 0-.4h.6l.1-.3h.8l2.3-.5 .1-.3-2.2 .5-.2 .3h-.8v-.1l-.3 .4h-.4a1.1 1.1 0 0 1 1-1l.1-.1h.8l2.2-.5 2-4.5-.7-.8a1.18 1.18 0 0 0-1.4 1l-2.1 4.8h-.8l2.4-5.4-.8 .1zM124.8 163.8l.1 .5zM124.4 163.7l.5-.2a.42 .42 0 0 1 .7 .1v.1a.25 .25 0 0 1 .3 .2 .25 .25 0 0 1-.2 .2 .43 .43 0 0 1-.6 .4l-.5 .1-.2-.8 .4 .1-.2 .1 .2 .2-.1 .2 .5-.1a.18 .18 0 0 0 .3 0 .18 .18 0 0 0 0-.2l-.2-.2a.21 .21 0 0 0 .1-.4 .19 .19 0 0 0-.3 .2l-.5 .1zM127.9 160.7h.2a1.97 1.97 0 0 1 1.7-.2l.9 .9-.4 1a.98 .98 0 0 1-1.2 1 .72 .72 0 0 1 .2 1.2l-.7 1.6 1.8-.1a.62 .62 0 0 0 1 .4l.5-.1 2.3-5.1-.3-.2a.89 .89 0 0 0-1.2-.1l-2.3 5.1h-1.5l.8-.1 2-4.5a1.13 1.13 0 0 1 1.3-1 .98 .98 0 0 1 1.6 .4l.3 .5-2.1 4.8 1.7-.4 2.1-4.8-.7 .1-.1-.2a2.3 2.3 0 0 1 1.7-.6v.3l-2.5 5.7 .2 .2 2.4-.9 .2 .4-2.1 .7a.77 .77 0 0 1-1.3-.3l-.1-.1-3.2 .8a.76 .76 0 0 1-1.1-.5l-.2-.2-2.7 .6a1.19 1.19 0 0 1-1.7-.8l.8-.1a.64 .64 0 0 0 1 .4l.5-.1 1.1-2.4-.2-.3a1.15 1.15 0 0 0-1.3 .1l-1.1 2.3h-.8l1-2.2-.5 .1-.1-.4 1.7-.3-.5-.6h.7a1.07 1.07 0 0 0 1.7-.1l.5-1.2-.6-.6-.8 .2-.8 1.7h-.7zM137.7 165.4l1.4-.1-.7 .2 .2 .2-.8 .2-.1-.2 .3-.1zM153.4 160.8l7.3 7.3-.8-.3-5.9-5.9-.4-.4zM154.3 162.8l4.1 4.1a14.6 14.6 0 0 1-3.9-3.9z"/>
</g>
<text font-size="2.8" x="236.6" y="196.2">Title: DC801 Badge - ART 2020</text>
<g font-size="2.1">
<text x="236.6" y="174.6">@hamster and the dc801 badge team</text>
<text x="236.6" y="183.6">codename purplewizard</text>
<text x="236.6" y="189.7">Sheet:</text>
<text x="236.6" y="186.7">DC801</text>
<text x="236.6" y="192.4">File: purplewizard-ART.kicad_pcb</text>
<text x="236.6" y="202.5">KiCad E.D.A. kicad (5.1.9)-1</text>
<text x="236.6" y="199.7">Size: USLegal</text>
<text x="258.6" y="199.7">Date: 2020-06-15</text>
<text x="321.6" y="199.7">Rev: 1</text>
<text x="321.6" y="202.5">Id: 1/1</text>
</g>
<g font-size="1.8">
<text x="35" y="11.6">1</text>
<text x="85" y="11.6">2</text>
<text x="135" y="11.6">3</text>
<text x="185" y="11.6">4</text>
<text x="235" y="11.6">5</text>
<text x="285" y="11.6">6</text>
<text x="335" y="11.6">7</text>
<text x="10.3" y="35.6">A</text>
<text x="343.9" y="35.6">A</text>
<text x="10.3" y="85.7">B</text>
<text x="343.9" y="85.7">B</text>
<text x="10.3" y="135.6">C</text>
<text x="343.9" y="135.6">C</text>
<text x="10.3" y="185.7">D</text>
<text x="343.9" y="185.7">D</text>
<text x="35" y="205.6">1</text>
<text x="85" y="205.6">2</text>
<text x="135" y="205.6">3</text>
<text x="185" y="205.6">4</text>
<text x="235" y="205.6">5</text>
<text x="285" y="205.6">6</text>
<text x="335" y="205.6">7</text>
</g>
</svg>
